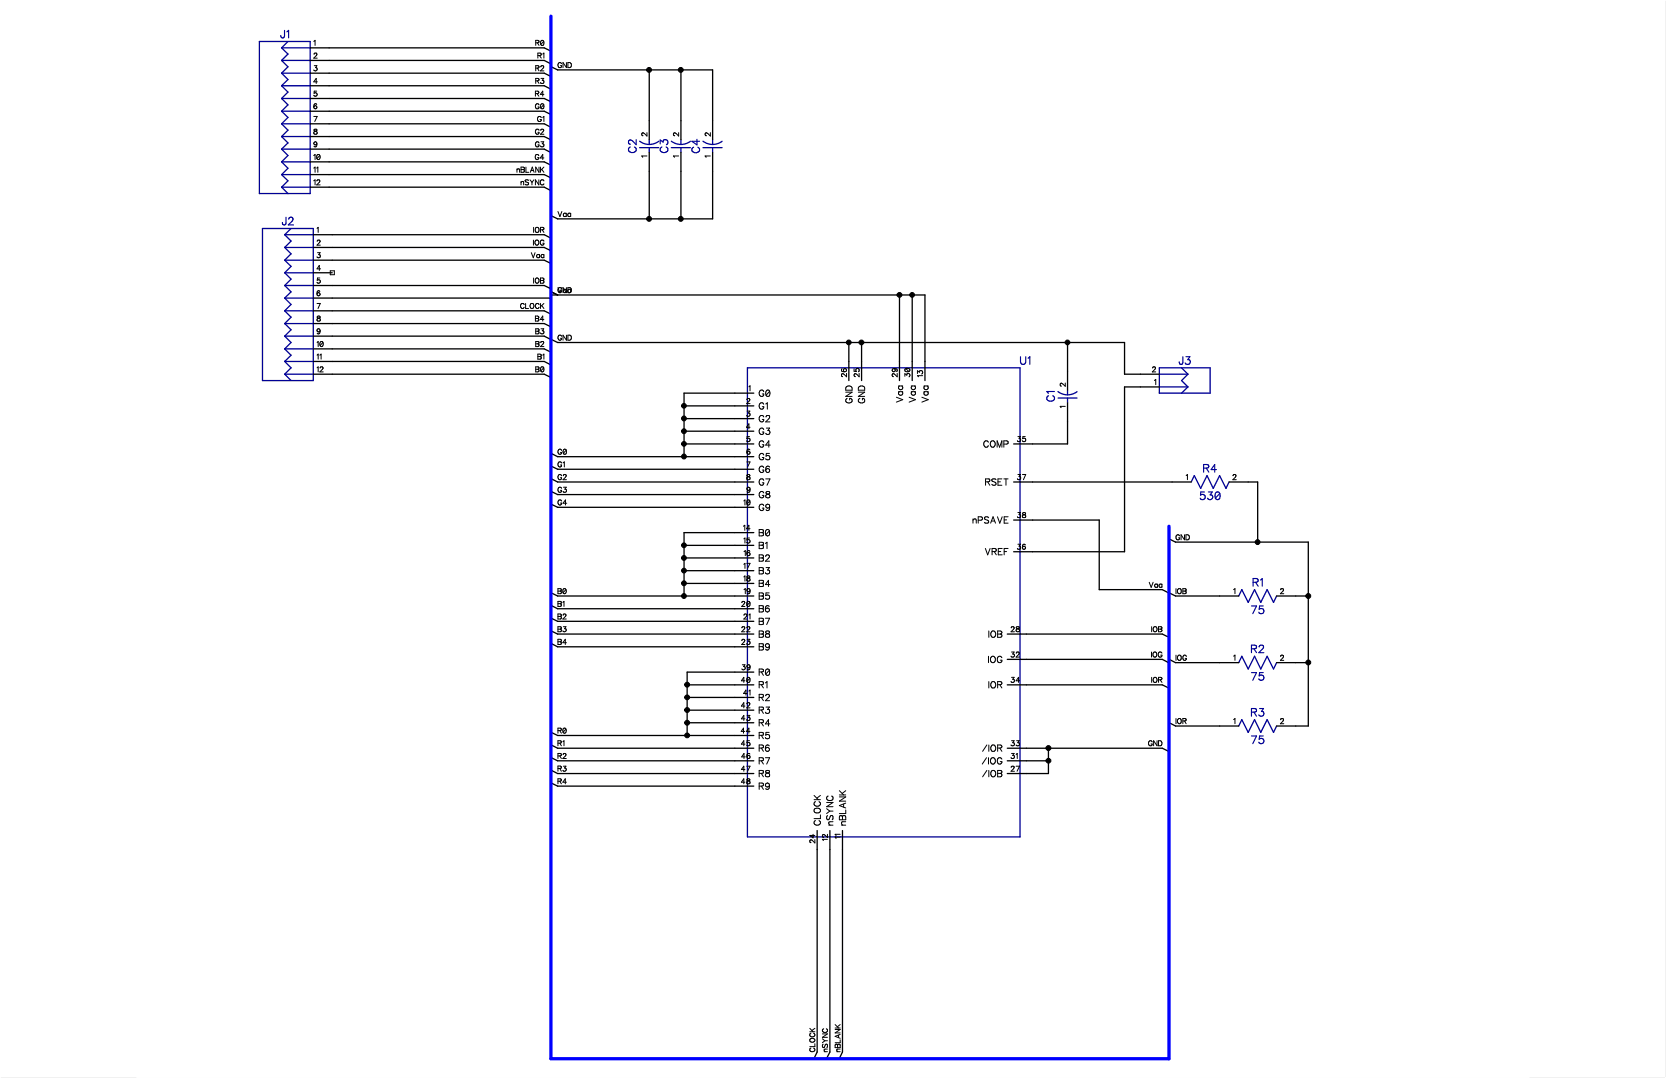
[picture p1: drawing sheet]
<svg xmlns="http://www.w3.org/2000/svg" width="432mm" height="279mm" viewBox="0 0 432 279" stroke-linecap="round" stroke-linejoin="round" font-family="sans-serif">
<g fill="#000" stroke="#000" stroke-width=".26">
<path d="M0 0h431.8v279.4h-431.8z"/>
<circle cx="168.2" cy="18.1" r=".63"/>
<circle cx="176.4" cy="18.1" r=".63"/>
<circle cx="168.2" cy="56.7" r=".63"/>
<circle cx="176.4" cy="56.7" r=".63"/>
<circle cx="233.1" cy="76.4" r=".63"/>
<circle cx="236.4" cy="76.4" r=".61"/>
<circle cx="220" cy="88.8" r=".61"/>
<circle cx="223.3" cy="88.7" r=".63"/>
<circle cx="276.7" cy="88.8" r=".61"/>
<circle cx="177.3" cy="115" r=".61"/>
<circle cx="177.3" cy="105.2" r=".61"/>
<circle cx="177.3" cy="108.5" r=".62"/>
<circle cx="177.3" cy="111.8" r=".62"/>
<circle cx="177.3" cy="118.3" r=".62"/>
<circle cx="177.3" cy="141.3" r=".61"/>
<circle cx="177.3" cy="147.9" r=".61"/>
<circle cx="177.3" cy="154.5" r=".62"/>
<circle cx="177.3" cy="144.6" r=".62"/>
<circle cx="177.3" cy="151.2" r=".62"/>
<circle cx="326" cy="140.5" r=".62"/>
<circle cx="339.1" cy="154.5" r=".63"/>
<circle cx="178.1" cy="177.5" r=".63"/>
<circle cx="339.1" cy="171.7" r=".63"/>
<circle cx="178.1" cy="180.7" r=".63"/>
<circle cx="178.1" cy="190.6" r=".63"/>
<circle cx="178.1" cy="187.3" r=".63"/>
<circle cx="178.1" cy="184" r=".63"/>
<circle cx="271.7" cy="197.2" r=".63"/>
<circle cx="271.7" cy="193.9" r=".63"/>
</g>
<g fill="#fff" stroke="#fff" stroke-width=".26">
<path d="M0 0h431.8v279.4h-431.8z"/>
<path d="M35.5 0h360.8v279.4h-360.8z"/>
</g>
<g fill="none" stroke="#000" stroke-width=".26">
<path d="M81.3 10.7l.4-.2v1.3M81.4 14.1l.1-.3h.4l.2 .3-.8 1h.9M81.4 17h.7l-.3 .5 .3 .1M82.1 17.6v.1M82.1 17.7a.47 .47 0 0 1-.1 .6 .47 .47 0 0 1-.7-.2M138.9 11.1l.7-.1 .1-.4-.8-.1v1.3M138.9 17.7l.7-.1 .1-.5-.8-.1v1.4M139.3 17.7l.4 .7M139.3 11.1l.4 .7M139.4 14.4l.8-.1 .1-.3-.1-.2h-.8v1.3M139.8 14.4l.5 .7M140.2 17.4l.2-.4 .5 .3-.8 1.1h.9"/>
<path d="M140.7 14l.3-.2v1.3M140.9 10.7l-.1 1h-.5l-.1-.2M140.9 10.7l-.3-.2h-.3l-.2 .5 .1 .5M140.9 10.7l-.7 .8M145.5 16.5a.53 .53 0 0 0-.7-.2 .53 .53 0 0 0-.2 .7 .47 .47 0 0 0 .5 .5 .47 .47 0 0 0 .4-.5h-.3M146.8 16.2v1.3l-.9-1.3v1.3M147.2 16.2h.5a.71 .71 0 0 1 .4 .7 .71 .71 0 0 1-.4 .6h-.5zM81.3 30.2h.9l-.6 1.3M81.4 33.5v.4l.6 .2 .2 .2a.45 .45 0 0 1-.4 .5 .45 .45 0 0 1-.5-.5l.8-.5v-.3zM82.1 27.1l-.3-.2-.3 .1-.2 .8M82.1 23.6h-.7v.6a.47 .47 0 0 1 .7 0 .47 .47 0 0 1-.1 .7 .47 .47 0 0 1-.7-.2M82.1 37.2l-.1 .8-.6-.1"/>
<path d="M82.3 21.2h-1l.7-.9v1.3M138.8 24.3l.7-.1 .2-.3-.2-.2-.7-.1v1.3M138.9 21l.8-.2v-.4l-.8-.1v1.3M139.2 24.3l.5 .6M139.3 21l.4 .6M139.7 37.1a.48 .48 0 0 0-.5-.4 .48 .48 0 0 0-.4 .6 .53 .53 0 0 0 .2 .7 .53 .53 0 0 0 .7-.2v-.3h-.3M139.7 33.8a.48 .48 0 0 0-.5-.3 .48 .48 0 0 0-.4 .5v.3a.47 .47 0 0 0 .4 .5 .47 .47 0 0 0 .5-.5h-.3M139.7 27.2a.48 .48 0 0 0-.5-.3 .48 .48 0 0 0-.4 .5v.3a.47 .47 0 0 0 .4 .5 .47 .47 0 0 0 .5-.5h-.3M140.2 33.8l.2-.3 .5 .2-.8 1.1h.9M140.2 36.7h.7l-.4 .6a.45 .45 0 0 1 .5 .4 .45 .45 0 0 1-.4 .4 .45 .45 0 0 1-.5-.3M140.2 20.3h.7l-.4 .5a.45 .45 0 0 1 .5 .5 .45 .45 0 0 1-.4 .4 .45 .45 0 0 1-.5-.3M140.3 30.5a.56 .56 0 0 0-.8-.1 .56 .56 0 0 0 0 .8 .56 .56 0 0 0 .8 0v-.2h-.3"/>
<path d="M140.7 30.4l.3-.2v1.3M140.9 27.1l-.1 1.1h-.5l-.1-.2M140.9 27.1l-.3-.2-.3 .1-.2 .5 .1 .5M140.9 27.1l-.7 .9M141 24.5h-1l.7-.9v1.3M167.7 34.4v.9l-1.1-.9-.3 .5 .4 .3M175.9 34.4v.9l-1.1-.9-.3 .5 .4 .3M184.1 34.4v.9l-1.1-.9-.2 .5 .3 .3M81.3 40.3l.4-.3v1.4M81.3 43.6l.4-.3v1.4M81.3 46.9l.4-.3v1.3M82.1 43.6l.3-.3v1.4"/>
<path d="M82.1 46.9l.2-.2 .3-.1 .3 .4-.8 .9h.9M82.2 59.2l.3-.3v1.3M82.9 40.3l-.1-.2h-.5l-.2 1M82.9 40.3l.1 .5-.2 .5-.3 .1-.4-.3M82.9 40.3l-.8 .8M134 43.8v.9M134 44l.2-.2h.4l.1 .9M135 43.3h.6l.3 .3-.1 .3h-.2l.3 .3-.1 .4-.8 .1zM135 47v.9M135 47.3l.3-.3 .4 .1v.8M135 43.9h.6M136.3 43.3v1.4h.8"/>
<path d="M137 46.8l-.3-.2-.6 .2 .1 .3 .8 .4v.3l-.3 .1-.6-.1M137.4 46.6l.5 .6M137.5 44.7l.5-1.4 .4 1.4M137.6 44.2h.7M137.9 47.2v.7M138.3 58.9v1.3M138.4 46.6l-.5 .6M138.9 59a.63 .63 0 0 1 .8 .6 .63 .63 0 0 1-.8 .6l-.2-.5zM139.7 40.3l-.3-.2a.61 .61 0 0 0-.7 .6 .61 .61 0 0 0 .7 .6l.3-.4h-.4M139.7 46.6v1.3l-.9-1.3v1.3M139.7 43.3v1.4l-.8-1.4v1.4M140.1 59.6l.8-.2v-.3l-.8-.2v1.3"/>
<path d="M140.1 43.3v1.4M140.4 43.9l.6 .8M140.5 59.6l.5 .6M141 40.9h-1l.7-.9v1.4M141 46.9a.53 .53 0 0 0-.8-.2 .53 .53 0 0 0-.2 .7 .48 .48 0 0 0 .4 .5 .48 .48 0 0 0 .6-.3M141 43.3l-.9 .9M144.6 54.8l.5 1.3 .5-1.3M146.8 55.5a.43 .43 0 0 0-.7-.1 .43 .43 0 0 0 0 .6 .43 .43 0 0 0 .7 0M146.8 55.2v.9M147.9 55.5a.43 .43 0 0 0-.6-.1 .43 .43 0 0 0 0 .6 .43 .43 0 0 0 .6 0M147.9 55.2v.9M167.7 40.4h-1.4l.3 .4"/>
<path d="M175.9 40.4h-1.4l.3 .4M184.1 40.4h-1.3l.2 .4M82.2 78.7h.8l-.6 1.3M82.2 76.2l.3-.3 .5 .3M82.2 76.2v.3l.3 .2 .5-.4M82.2 62.5l.1-.2 .4-.1 .3 .4-.8 .9h.8M82.3 65.5h.7l-.4 .5a.43 .43 0 0 1 .4 .4 .43 .43 0 0 1-.3 .5 .43 .43 0 0 1-.5-.4M82.9 72.1h-.6l-.1 .5a.47 .47 0 0 1 .8 .2 .47 .47 0 0 1-.5 .6l-.3-.2M82.9 75.6l-.4-.2a.64 .64 0 0 0-.3 .8M83 76.2v.1M83.1 69.7h-.9l.6-.9v1.3M85.6 70.2h1.1v1h-1.1z"/>
<path d="M135.8 79a.53 .53 0 0 0-.7-.3 .53 .53 0 0 0-.2 .8 .48 .48 0 0 0 .4 .5 .48 .48 0 0 0 .5-.4M136.2 78.7v1.3h.8M137.5 78.8a.57 .57 0 0 1 .9 .5 .57 .57 0 0 1-.9 .5zM137.7 65.5l.5 1.3 .5-1.3M138.3 62.2v1.3M138.3 72.1v1.3M138.8 62.4l.2-.2a.63 .63 0 0 1 .7 .7 .63 .63 0 0 1-.8 .6l-.3-.5zM138.9 72.1a.62 .62 0 0 1 .8 .6 .62 .62 0 0 1-.8 .6l-.2-.4zM139.7 79a.53 .53 0 0 0-.7-.3 .53 .53 0 0 0-.2 .8 .48 .48 0 0 0 .4 .5 .48 .48 0 0 0 .5-.4M139.8 66v.8M139.8 66.1a.42 .42 0 0 0-.6 0 .42 .42 0 0 0 0 .6 .42 .42 0 0 0 .6-.1M140.1 72.1l.8 .1v.4l-.2 .1 .2 .1v.5l-.8 .1z"/>
<path d="M140.1 78.7v1.3M140.1 72.7h.6M140.4 79.2l.6 .8M141 62.5a.48 .48 0 0 0-.6-.3 .48 .48 0 0 0-.4 .5v.3a.47 .47 0 0 0 .5 .6 .47 .47 0 0 0 .5-.6h-.3M141 66v.8M141 78.7l-.9 .8M141 66.1a.42 .42 0 0 0-.7 0 .42 .42 0 0 0 0 .6 .42 .42 0 0 0 .7-.1M144.6 74.5l.5 1.4 .5-1.4M145.5 74.8a.53 .53 0 0 0-.7-.2 .53 .53 0 0 0-.2 .8 .47 .47 0 0 0 .5 .5 .47 .47 0 0 0 .4-.5h-.3M146.8 75.2a.42 .42 0 0 0-.7-.1 .42 .42 0 0 0 0 .6 .42 .42 0 0 0 .7-.1M146.8 75v.9M146.8 74.5v1.4l-.9-1.4v1.4"/>
<path d="M147.2 74.5h.5a.71 .71 0 0 1 .4 .7 .71 .71 0 0 1-.4 .7h-.5zM147.9 75.2a.44 .44 0 0 0-.7 0 .44 .44 0 0 0 .2 .7M147.9 75v.9M82.2 95.3l.3-.2v1.3M82.2 88.7l.3-.2v1.3M82.2 92l.3-.2v1.3M82.3 82v.4l.5 .1 .2 .3a.45 .45 0 0 1-.3 .4 .45 .45 0 0 1-.5-.2l.1-.5 .7-.2-.3-.4zM82.9 92l.3-.2v1.3M83 85.6l-.2 .9-.6-.1M83 95.4l.1-.3h.4l.2 .4-.8 .9h.9M83.7 88.7l-.1 1-.3 .1-.3-.2M83.7 88.7l-.1-.1h-.5l-.2 .5 .1 .5"/>
<path d="M83.7 88.7l-.7 .9M138.8 81.9h.5l.4 .3-.2 .3h-.2l.4 .3-.2 .4h-.7zM138.8 82.5h.5M138.9 85.2l.8 .1v.4l-.3 .2 .3 .2-.1 .4h-.7zM138.9 88.5l.8 .1v.4l-.3 .1 .3 .1v.5l-.8 .1zM138.9 95.1l.8 .1v.4l-.3 .1 .3 .1v.5l-.8 .1zM138.9 85.9h.5M138.9 89.1h.5M138.9 95.7h.5M139.4 91.8h.6l.3 .2-.3 .4 .3 .3-.1 .3-.8 .1zM139.4 92.4h.6M140.2 88.8l.2-.3 .5 .2-.8 1.1h.9"/>
<path d="M140.2 85.2h.7l-.4 .5a.45 .45 0 0 1 .5 .5 .45 .45 0 0 1-.4 .4 .45 .45 0 0 1-.5-.3M140.7 92l.3-.2v1.3M140.9 95.3l-.1 1-.3 .1-.3-.3M140.9 95.3l-.1-.2h-.5l-.2 .5 .1 .5M140.9 95.3l-.7 .8M141 82.8h-1l.7-.9v1.3M145.5 87.2a.53 .53 0 0 0-.7-.3 .53 .53 0 0 0-.2 .8 .47 .47 0 0 0 .5 .5 .47 .47 0 0 0 .4-.5h-.3M146.8 86.9v1.3l-.9-1.3v1.3M147.2 86.9h.5a.71 .71 0 0 1 .4 .6 .71 .71 0 0 1-.4 .7h-.5zM218.3 95.6l-.2 .4a.61 .61 0 0 0 .8 .4M219.4 96.8v.9l-.9-.8-.4 .2v.4l.3 .1M221.4 95.6v.6l.6 .1a.48 .48 0 0 1-.1-.7 .48 .48 0 0 1 .7 0 .48 .48 0 0 1-.1 .8"/>
<path d="M221.4 97.5h.1M221.5 97.5l.2 .1M222.7 96.8v.9l-1-.8-.3 .2v.4M231.3 97.5h.1M231.4 97.5l.2 .1M231.7 95.5a.59 .59 0 0 1 .8 .6l-.1 .2M232.5 96.8v.9l-.9-.8-.4 .2 .1 .4M234.5 97.5v-.6l.5 .3 .1-.3 .4-.1 .3 .4-.2 .5M234.8 95.5h.5l.5 .2v.3l-.2 .3M234.8 95.5l-.2 .2v.5l1 .1M234.8 95.5l.8 .8M237.8 96.8v-.7l.5 .4a.45 .45 0 0 1 .7-.3 .45 .45 0 0 1-.1 .7"/>
<path d="M239.1 97.4h-1.3l.2 .3M276.1 99.3v.8l-1.1-.8-.2 .5 .3 .3M298.7 95.4a.37 .37 0 0 1 .6-.3 .37 .37 0 0 1 0 .7l-.6 .6h.9M299.2 98.6l.4-.3v1.4M145.5 116.8a.48 .48 0 0 0-.5-.4 .48 .48 0 0 0-.4 .5v.4a.47 .47 0 0 0 .5 .4 .47 .47 0 0 0 .4-.4h-.3M145.9 120l.4-.3v1.3M146.8 116.7l-.2 1h-.5l-.1-.2M146.8 116.7l-.4-.3-.3 .1-.2 .5 .1 .5M146.8 116.7l-.8 .8M193.5 119.7h.9l-.6 1.3M193.5 114.2l.1 .1M193.6 103.6l.1-.3h.4l.3 .4-.9 .9h.9"/>
<path d="M193.6 114.3v.1M193.6 117.3v.3l.4 .1M193.6 106.6h.8l-.4 .5a.44 .44 0 0 1 .3 .7 .44 .44 0 0 1-.8-.1M194 117.7h.1M194 116.9l-.4 .4M194 116.9h.1M194 116.9l.4 .4v.3l-.4 .1M194.1 100.2l.3-.2v1.3M194.3 113.2h-.7v.5a.47 .47 0 0 1 .6 0 .47 .47 0 0 1 .1 .6 .47 .47 0 0 1-.7 .1M194.4 116.6l-.4-.2a.64 .64 0 0 0-.4 .9M194.4 110.7h-.9l.6-.8v1.3M198 101.5a.61 .61 0 0 0-.7-.4 .61 .61 0 0 0-.5 .6 .67 .67 0 0 0 .2 .9 .67 .67 0 0 0 1-.2v-.3h-.4"/>
<path d="M198 104.8a.61 .61 0 0 0-.7-.4 .61 .61 0 0 0-.5 .6 .67 .67 0 0 0 .2 .9 .67 .67 0 0 0 1-.2v-.3h-.4M198 108.1a.61 .61 0 0 0-.7-.4 .61 .61 0 0 0-.5 .6v.4a.59 .59 0 0 0 .6 .7 .59 .59 0 0 0 .6-.7h-.4M198 111.3a.61 .61 0 0 0-.7-.3 .61 .61 0 0 0-.5 .6 .67 .67 0 0 0 .2 .9 .67 .67 0 0 0 1-.3v-.2h-.4M198 114.6a.61 .61 0 0 0-.7-.3 .61 .61 0 0 0-.5 .6 .68 .68 0 0 0 .2 .9 .68 .68 0 0 0 .9-.1l.1-.4h-.4M198 117.9a.61 .61 0 0 0-.7-.4 .61 .61 0 0 0-.5 .7v.4a.59 .59 0 0 0 .6 .6 .59 .59 0 0 0 .6-.6h-.4M198.5 104.7l.4-.3v1.6M198.5 108.1l.4-.4h.4l.2 .3-.2 .5-.8 .8h1.1M198.6 111h.9l-.5 .6a.55 .55 0 0 1 .4 .9 .55 .55 0 0 1-.9-.2M199.4 117.5h-.8l-.1 .7a.58 .58 0 0 1 .9 0 .58 .58 0 0 1-.1 .9 .58 .58 0 0 1-.8-.2M199.5 101.4a.5 .5 0 0 0-.8-.2l-.2 .6v.6M199.5 101.4l.1 .4a.7 .7 0 0 1-.7 .9l-.4-.3M199.5 101.4l-1 1"/>
<path d="M199.6 115.4h-1.1l.8-1.1v1.6M219.2 101.6h1.7l-1.7 1.1h1.7M219.4 100.2l.4-.2 .7 .1 .4 .5v.5h-1.7zM219.6 103.3a.61 .61 0 0 0-.4 .7 .61 .61 0 0 0 .6 .4 .67 .67 0 0 0 1-.2 .67 .67 0 0 0-.3-.9h-.3v.4M222.5 101.6h1.6l-1.6 1.1h1.6M222.5 100.4a.89 .89 0 0 1 1.6 .2v.5h-1.6zM222.9 103.3a.61 .61 0 0 0-.4 .6 .61 .61 0 0 0 .6 .5h.4a.59 .59 0 0 0 .6-.6 .59 .59 0 0 0-.6-.5v.4M232.3 103l1.7 .6-1.7 .6M232.9 101.5h1.1M232.9 100h1.1M233.1 101.5a.52 .52 0 0 0 0 .8 .52 .52 0 0 0 .7 0 .52 .52 0 0 0 0-.8M233.1 100a.54 .54 0 0 0-.1 .8 .54 .54 0 0 0 .9 0 .54 .54 0 0 0-.1-.8"/>
<path d="M235.6 103l1.7 .6-1.7 .6M236.2 101.5h1.1M236.2 100h1.1M236.4 100a.53 .53 0 0 0-.1 .8 .53 .53 0 0 0 .8 0 .53 .53 0 0 0-.1-.8M236.4 101.5a.52 .52 0 0 0-.1 .8 .52 .52 0 0 0 .8 0 .52 .52 0 0 0-.1-.8M238.9 103l1.7 .6-1.7 .6M239.5 101.5h1.1M239.5 100h1.1M239.7 101.5a.52 .52 0 0 0-.1 .8 .52 .52 0 0 0 .8 0 .52 .52 0 0 0-.1-.8M239.7 100a.54 .54 0 0 0-.1 .8 .54 .54 0 0 0 .8 0 .54 .54 0 0 0-.1-.8M256.2 114.6a.61 .61 0 0 0-.7-.3 .61 .61 0 0 0-.5 .6 .68 .68 0 0 0 .2 .9 .68 .68 0 0 0 .9-.1l.1-.2M256.8 114.5a.78 .78 0 0 1 1.2 .5 .78 .78 0 0 1-.9 .9l-.4-.6z"/>
<path d="M258.4 115.9v-1.6l.7 1.6 .6-1.6v1.6M260.2 115.1l1-.1v-.6l-1-.1v1.6M263.8 113.2h.7l-.4 .4a.43 .43 0 0 1 .4 .5 .43 .43 0 0 1-.5 .4l-.3-.3M265.7 113.2h-.6l-.1 .5a.47 .47 0 0 1 .9 .2 .47 .47 0 0 1-.6 .6l-.3-.3M276.1 105.3h-1.3l.2 .4M145.5 129.9a.53 .53 0 0 0-.7-.3 .53 .53 0 0 0-.2 .8 .47 .47 0 0 0 .5 .5 .47 .47 0 0 0 .4-.5h-.3M145.5 126.6v-.2a.58 .58 0 0 0-.8 .1 .58 .58 0 0 0 0 .8 .58 .58 0 0 0 .8 0v-.2h-.3M145.5 120a.53 .53 0 0 0-.7-.2 .53 .53 0 0 0-.2 .7l.4 .5 .5-.1v-.4h-.3M145.5 123.3a.48 .48 0 0 0-.5-.3 .48 .48 0 0 0-.4 .5v.3a.47 .47 0 0 0 .5 .5 .47 .47 0 0 0 .4-.5h-.3M146 123.3l.3-.3 .5 .2-.9 1.1h.9M146 126.3h.8l-.4 .5a.45 .45 0 0 1 .4 .4 .45 .45 0 0 1-.4 .5 .45 .45 0 0 1-.5-.4M146.9 130.4h-1l.7-.8v1.3"/>
<path d="M192.7 136.4l.3-.3v1.4M192.8 129.8l.3-.2v1.3M192.8 139.7l.3-.3v1.4M193.6 126.7h.1M193.6 126.7l.4 .4M193.7 123.1v.3l.5 .2 .2 .5a.47 .47 0 0 1-.4 .3 .47 .47 0 0 1-.5-.3l.2-.5 .7-.3-.3-.3zM194 126.3h.1M194 127.1h.1M194 126.3l-.4 .4M194 126.3l.4 .1v.3M194.3 139.4h-.7v.6a.46 .46 0 0 1 .7 0 .46 .46 0 0 1-.1 .6 .46 .46 0 0 1-.7-.1M194.4 129.8l-.2-.2h-.5l-.1 1"/>
<path d="M194.4 129.8l-.2 1-.3 .1-.3-.3M194.4 129.8l-.8 .8M194.4 126.7a.61 .61 0 0 1-.5 .9l-.3-.2M194.4 137h-.9l.6-.9v1.4M194.4 126.7l-.4 .4M196.8 137.2l1 .2v.5l-.3 .1 .3 .2-.1 .6-.9 .1zM196.8 138h.7M198 121.2a.61 .61 0 0 0-.7-.4 .61 .61 0 0 0-.5 .7 .67 .67 0 0 0 .2 .9 .67 .67 0 0 0 1-.3v-.3h-.4M198 124.5a.61 .61 0 0 0-.7-.4 .61 .61 0 0 0-.5 .6v.4a.59 .59 0 0 0 .6 .7 .59 .59 0 0 0 .6-.7h-.4M198 127.8a.61 .61 0 0 0-.7-.4 .61 .61 0 0 0-.5 .6 .67 .67 0 0 0 .2 .9 .67 .67 0 0 0 1-.2v-.3h-.4M198 131.1a.61 .61 0 0 0-.7-.4 .61 .61 0 0 0-.5 .6 .67 .67 0 0 0 .2 .9 .67 .67 0 0 0 1-.2v-.3h-.4M198.5 124.1h1.1l-.8 1.7"/>
<path d="M198.6 127.5v.4a.7 .7 0 0 1 .8 .3 .7 .7 0 0 1 0 .7h-.8l-.1-.4 .2-.3 .7-.3 .1-.3a.57 .57 0 0 0-.9-.1zM199.4 121.1l-.5-.3a.83 .83 0 0 0-.4 1.1M199.4 137.6v1l-.1 .2-.4 .1-.4-.3M199.4 137.6a.52 .52 0 0 0-.5-.4 .52 .52 0 0 0-.4 .4v1M199.4 137.6l-.9 1M199.5 131.2a.76 .76 0 0 1-.6 1.1l-.4-.2M252.2 134.5v1.1M252.2 134.8l.4-.3 .3 .1 .1 1M253.5 134.8l1-.1 .1-.2v-.4l-1.1-.2v1.7M255.4 124.9l1-.1 .1-.6-1.1-.1v1.7M256 124.9l.5 .9M256.2 134.2l-.3-.3-.8 .3 .2 .4 .9 .5-.1 .5h-.6l-.4-.2"/>
<path d="M256.8 135.6l.6-1.7 .6 1.7M257 135h.8M258.1 124.3l-.3-.2-.8 .2 .1 .4 .9 .4v.6l-.5 .1-.5-.3M258.5 133.9l.6 1.7 .7-1.7M258.7 124.9h.6M259.7 124.1h-1v1.7h1M260.2 124.1h1.1M260.3 134.7h.6M260.7 124.1v1.7M261.3 133.9h-1v1.7h1M263.8 123h.7l-.4 .5a.43 .43 0 0 1 .4 .5 .43 .43 0 0 1-.5 .3l-.3-.2M263.8 132.8h.7l-.4 .5a.44 .44 0 0 1 .4 .7 .44 .44 0 0 1-.8-.1"/>
<path d="M265 123h.9l-.6 1.3M265.1 132.9v.4l.6 .2 .2 .2a.45 .45 0 0 1-.4 .5 .45 .45 0 0 1-.5-.3l.2-.4 .6-.3-.2-.4zM305.7 138.9l-.1-.2a.61 .61 0 0 0-.8 .6 .61 .61 0 0 0 .8 .6l.1-.5h-.3M307 138.6v1.3l-.9-1.3v1.3M307.4 138.6a.72 .72 0 0 1 .8 .4 .72 .72 0 0 1-.2 .9h-.6zM307.4 123.2l.4-.2v1.3M319.6 123.3l.2-.3 .5 .1-.1 .6-.7 .6h.9M144.6 152.6h.8l.1 .2-.3 .4 .3 .3-.1 .3-.8 .1zM144.6 155.9h.6l.3 .2-.3 .4 .3 .2-.1 .4-.8 .1zM144.6 159.8h.6M144.6 156.5h.6M144.6 153.2h.6"/>
<path d="M145.4 159.7l-.2 .1M145.4 159.6v-.4l-.8-.1v1.3h.8l.1-.4-.3-.2M145.4 159.6v.1M145.9 156.1l.3-.2v1.3M146 159.5l.2-.4 .5 .3-.8 1h.9M146.7 152.8l.1 .5-.2 .5h-.6l-.1-.2M146.7 152.8l-.1-.2h-.6l-.1 1M146.7 152.8l-.8 .8M192.3 156.2l.2-.3h.4l.1 .2-.8 1.1h.9M192.8 146.3l.3-.3v1.3M192.8 149.5l.3-.2v1.3M192.8 159.5l.3-.4 .4 .2v.3l-.7 .8h.9"/>
<path d="M192.8 143l.4-.3v1.3M192.8 152.8l.4-.2v1.3M193.5 146h.9l-.6 1.3M193.6 143.6v.2l.4 .2M193.7 149.4v.3l.5 .2 .2 .5a.47 .47 0 0 1-.4 .2 .47 .47 0 0 1-.5-.2l.2-.5 .7-.3-.3-.3zM194 152.6h.1M194 152.6l-.4 .4v.2l.4 .2M194 144h.1M194 143.2h.1M194 143.2l-.4 .4M194 153.4h.1M194 143.2l.4 .4v.2l-.4 .2"/>
<path d="M194 152.6l.4 .1v.3M194.1 159.4l.3-.3v1.3M194.4 156.1l-.2 1-.3 .1-.3-.3M194.4 156.1l-.2-.2h-.5l-.1 1M194.4 142.9l-.4-.2a.64 .64 0 0 0-.4 .9M194.4 156.1l-.8 .8M194.4 153a.61 .61 0 0 1-.5 .9l-.3-.2M194.4 153l-.4 .4M196.8 143.8l1 .2v.4l-.3 .2 .3 .2v.5l-1 .2zM196.8 153.7l1 .1v.5l-.3 .2 .3 .1-.1 .6-.9 .1zM196.8 147.1l1 .2v.4l-.3 .2 .3 .1-.1 .7-.9 .1zM196.8 140.5l1 .2v.5l-.3 .1 .3 .2-.1 .6-.9 .1z"/>
<path d="M196.8 150.4l1 .1v.5l-.3 .2 .3 .1-.1 .7h-.9zM196.8 157l1 .1v.5l-.3 .1 .3 .2-.1 .6-.9 .1zM196.8 141.3h.7M196.8 144.6h.7M196.8 147.9h.7M196.8 151.2h.7M196.8 154.5h.7M196.8 157.7h.7M198.4 140.8l.4-.3v1.7M198.5 144.2l.3-.4 .5 .1 .1 .2-.2 .6-.8 .8h1.1M198.5 147.1h.9l-.5 .6a.56 .56 0 0 1 .6 .6 .56 .56 0 0 1-.5 .5 .56 .56 0 0 1-.6-.4M199.3 153.7h-.8v.7a.58 .58 0 0 1 .8 0 .58 .58 0 0 1-.1 .9 .58 .58 0 0 1-.8-.3"/>
<path d="M199.3 157.2l-.4-.2a.8 .8 0 0 0-.5 1.1M199.6 151.5h-1.2l.8-1.1v1.6M255.4 142.2l.6 1.6 .6-1.6M257.1 143l1-.1 .1-.2-.1-.4-1-.1v1.6M257.7 143l.5 .8M258.7 143h.7M259.8 142.2h-1.1v1.6h1.1M260.3 143h.6M261.3 142.2h-1v1.6M263.8 141.1h.7l-.4 .5a.44 .44 0 0 1 .4 .7 .44 .44 0 0 1-.8-.1M265.7 141.3l-.4-.2a.67 .67 0 0 0-.3 .8M297.9 150.9l.5 1.3 .5-1.3"/>
<path d="M300 151.4v.8M300 151.6a.43 .43 0 0 0-.6-.1 .43 .43 0 0 0 0 .6 .43 .43 0 0 0 .6 0M301.2 151.4v.8M301.2 151.6a.43 .43 0 0 0-.7-.1 .43 .43 0 0 0 0 .6 .43 .43 0 0 0 .7 0M304.8 152.6v1.3M305.3 152.7a.53 .53 0 0 1 .7 0 .53 .53 0 0 1 .2 .7 .53 .53 0 0 1-.7 .5 .53 .53 0 0 1-.3-.8zM306.6 152.6l.8 .1v.4l-.3 .1 .3 .3-.1 .3-.7 .1zM306.6 153.2h.5M319.7 152.8l.4-.2v1.3M331.9 152.8l.1-.2h.4l.3 .4-.8 .9h.8M331.9 152.8v.1M144.6 165.7h.6l.3 .2-.3 .4 .3 .3-.1 .4h-.8z"/>
<path d="M144.6 166.3h.6M144.6 163.1h.6M145.4 163l-.2 .1M145.4 162.9v-.4l-.8-.1v1.3l.8-.1 .1-.3-.3-.2M145.4 162.9v.1M146 162.4h.7l-.4 .5h.2a.44 .44 0 0 1 .1 .7 .44 .44 0 0 1-.7-.1M146.8 166.6h-.9l.6-.9v1.3M192.3 166l.2-.3 .5 .2-.8 1.1h.9M192.3 162.7l.1-.2 .4-.1 .2 .4-.8 .9h.9M192.3 162.7h.1M192.4 172.3h.7l-.4 .5a.44 .44 0 0 1 .3 .7 .44 .44 0 0 1-.7-.1M193.1 176.4h-.9l.6-.8v1.3"/>
<path d="M193.6 162.7l.1-.2 .4-.1 .3 .4-.9 .9h.9M193.6 162.7h.1M193.6 165.7h.8l-.4 .5a.44 .44 0 0 1 .3 .7 .44 .44 0 0 1-.8-.1M193.7 179.7h-1l.6-.8v1.3M194 172.3l-.4 .4 .4 .4M194 172.3h.1M194 173.1h.1M194 172.3l.4 .2v.2M194.1 179.1l.3-.2v1.3M194.4 175.8l-.2 1h-.5l-.1-.2M194.4 175.8l-.4-.2h-.3l-.1 1M194.4 175.8l-.8 .8"/>
<path d="M194.4 172.7a.61 .61 0 0 1-.5 .9l-.3-.2M194.4 172.7l-.4 .4M196.8 174.2l1-.2v-.4l-1-.2v1.6M196.8 160.2l1 .2v.5l-.3 .1 .3 .2v.6l-1 .1zM196.8 163.5l1 .2v.5l-.3 .1 .3 .2-.1 .6-.9 .1zM196.8 166.8l1 .2v.4l-.3 .2 .3 .2-.1 .6-.9 .1zM196.8 177.5l.9-.1 .1-.6-1-.1v1.6M196.8 161h.7M196.8 164.3h.7M196.8 167.6h.7M197.3 174.2l.6 .8M197.3 177.5l.6 .8"/>
<path d="M198.4 177l.4-.3v1.6M198.4 160.2h1.1l-.8 1.7M198.5 163.6v.5l.5 .2a.47 .47 0 0 1 .5 .4 .47 .47 0 0 1-.4 .5l-.6-.1-.1-.2a.88 .88 0 0 1 .9-.8v-.5zM199.4 173.7l.1 .4a.68 .68 0 0 1-.6 .9l-.4-.3M199.4 173.7l-.4-.3-.4 .1-.2 .6 .1 .6M199.4 167.4a.81 .81 0 0 1-.6 1.1l-.3-.3M199.4 173.7l-.9 1M256.2 170.1v1.6M256.3 163.5v1.7M256.3 176.7v1.6M256.9 170.3a.77 .77 0 0 1 1.1 .3 .77 .77 0 0 1-.4 1.1 .77 .77 0 0 1-.9-.4 .77 .77 0 0 1 .2-1zM257.1 163.6a.77 .77 0 0 1 1 .8 .77 .77 0 0 1-1 .7l-.3-.6z"/>
<path d="M257.1 176.7a.79 .79 0 0 1 1 .8 .79 .79 0 0 1-1 .8l-.3-.6zM258.6 163.5h.6l.5 .3-.1 .4-.4 .1 .5 .3-.2 .5-.9 .1zM258.6 164.3h.6M258.6 177.5l.9-.1 .2-.2-.1-.4-1-.1v1.6M259.1 177.5l.6 .8M259.7 170.5l-.3-.3a.76 .76 0 0 0-.9 .7 .76 .76 0 0 0 .9 .8l.3-.6h-.5M262.1 162.7l.1-.2 .4-.1 .2 .4-.8 .9h.9M262.1 162.7h.1M262.2 175.6h.6l-.3 .5a.43 .43 0 0 1 .4 .4 .43 .43 0 0 1-.4 .4 .43 .43 0 0 1-.5-.3M262.2 169h.6l-.3 .5h.2a.45 .45 0 0 1 .1 .7 .45 .45 0 0 1-.8-.1M263.4 169.3l.1-.3h.4l.3 .4-.8 .9h.8M263.5 162.5v.4a.55 .55 0 0 1 .6 .1 .55 .55 0 0 1 0 .7l-.7-.1v-.4l.8-.5-.1-.2z"/>
<path d="M264.3 176.4h-.9l.6-.8v1.3M298.4 169v1.3M298.5 162.4v1.3M298.5 175.6v1.3M299 175.8l.3-.2a.62 .62 0 0 1 .6 .7 .62 .62 0 0 1-.9 .4zM299.1 162.5a.61 .61 0 0 1 .8 .6 .61 .61 0 0 1-.8 .6l-.2-.5zM300.3 162.4l.7 .1 .2 .3-.4 .3 .4 .2-.2 .4h-.7zM300.3 163.1h.5M300.3 176.2l.7-.1 .2-.3-.4-.2h-.5v1.3M300.7 176.2l.5 .7M301.2 169.3a.56 .56 0 0 0-.9-.1 .56 .56 0 0 0 0 .9 .56 .56 0 0 0 .9-.1v-.2h-.4M304.8 169.8v1.4"/>
<path d="M305.4 169.9l.2-.1a.64 .64 0 0 1 .6 .7 .64 .64 0 0 1-.8 .6l-.2-.5zM307.5 170.1l-.2-.2a.61 .61 0 0 0-.7 .6 .61 .61 0 0 0 .7 .6l.2-.5h-.3M319.7 170.1l.4-.3v1.4M331.9 170.1l.2-.3 .6 .3-.2 .4-.6 .7h.8M144.6 189.4h.6l.3-.4-.1-.2-.8-.1v1.3M144.6 192.6h.8l.1-.4-.3-.2h-.6v1.3M144.6 199.2l.8-.1 .1-.3-.3-.3h-.6v1.4M145.1 199.2l.4 .7M145.1 195.9l.4 .7M145.1 192.6l.4 .7M145.1 189.4l.4 .6M145.4 195.8l-.8 .1"/>
<path d="M145.4 195.8v-.5h-.8v1.3M145.4 195.8h.1M145.9 192.2l.3-.2v1.3M146 195.5v.1M146 195.5v-.2h.4l.3 .4-.8 .9h.9M146 198.6h.7l-.4 .5a.44 .44 0 0 1 .3 .6 .44 .44 0 0 1-.7-.1M146.7 189l.1 .4-.2 .5-.3 .1-.4-.2M146.7 189l-.1-.2h-.6l-.1 1M146.7 189l-.8 .8M193 189.6h-.9l.6-.9v1.3M193.1 183h-.9l.6-.9v1.4M193.1 186.3h-.9l.6-.9v1.3"/>
<path d="M193.1 192.9h-.9l.6-.9v1.3M193.1 199.4h-.9l.6-.8v1.3M193.2 196.2h-1l.6-.9v1.3M193.5 198.6h.9l-.6 1.3M193.6 182.5l.2-.4 .6 .3-.9 1.1h.9M193.6 196.2v.2l.4 .2M193.6 185.4h.8l-.4 .5a.43 .43 0 0 1 .4 .4 .43 .43 0 0 1-.4 .5 .43 .43 0 0 1-.5-.3M194 196.6h.1M194 195.8h.1M194 195.8l-.4 .4M194 195.8l.4 .4M194.3 192h-.7v.6a.45 .45 0 0 1 .7-.1 .45 .45 0 0 1-.1 .7 .45 .45 0 0 1-.7-.1"/>
<path d="M194.4 195.5l-.4-.2a.64 .64 0 0 0-.4 .9M194.4 196.2h.1M194.4 189.6h-.9l.6-.9v1.3M194.4 196.2l-.4 .4M196.8 180.8l.9-.1 .1-.6-1-.1v1.6M196.8 184l.9-.1 .1-.5-1-.1v1.6M196.8 187.3l.9-.1 .1-.5-1-.2v1.7M196.8 190.6l.9-.1 .1-.5-1-.2v1.7M196.8 193.9l.9-.1 .1-.5-1-.2v1.6M196.8 197.2l.9-.1 .1-.5-1-.2v1.6M197.3 180.8l.6 .8M197.3 184l.6 .9"/>
<path d="M197.3 187.3l.6 .9M197.3 190.6l.6 .9M197.3 193.9l.6 .8M197.3 197.2l.6 .8M198.4 196.4h1.1l-.8 1.6M198.5 180.3a.51 .51 0 0 1 .4-.4 .51 .51 0 0 1 .5 .4l-.1 .3-.9 1h1.1M198.5 183.3h.9l-.5 .6a.56 .56 0 0 1 .6 .5 .56 .56 0 0 1-.5 .6 .56 .56 0 0 1-.6-.4M198.5 199.8v.3l.2 .2a.57 .57 0 0 1 .8 .4 .57 .57 0 0 1-.5 .7 .57 .57 0 0 1-.5-.8l.9-.5-.1-.3zM199.3 189.8h-.8v.7a.58 .58 0 0 1 .8 0 .58 .58 0 0 1-.1 .9 .58 .58 0 0 1-.8-.3M199.3 193.3v-.1a.54 .54 0 0 0-.8 .2l-.1 .8M199.6 187.6h-1.2l.8-1.1v1.7M255.7 196.4l-1.1 1.6"/>
<path d="M255.8 199.7l-1.1 1.6M255.8 193.1l-1.1 1.6M256.2 196.4v1.6M256.3 193.1v1.6M256.3 199.7v1.6M256.9 196.6a.77 .77 0 0 1 1.1 .3 .77 .77 0 0 1-.4 1.1 .78 .78 0 0 1-.9-.4 .78 .78 0 0 1 .2-1zM257.1 199.8a.77 .77 0 0 1 1 .7 .77 .77 0 0 1-1 .8l-.3-.6zM257.1 193.2a.79 .79 0 0 1 1 .7 .79 .79 0 0 1-1 .8l-.3-.6zM258.6 199.7l1 .1v.5l-.4 .1 .5 .4-.2 .5h-.9zM258.6 193.9l.9-.1 .2-.2-.1-.3-1-.2v1.6M259.1 193.9l.6 .8M259.7 196.8l-.3-.3a.76 .76 0 0 0-.9 .7 .76 .76 0 0 0 .9 .8l.3-.6h-.5"/>
<path d="M262.1 198.9l.2-.3 .5 .1-.1 .6-.7 .6h.9M262.2 195.3h.6l-.3 .5h.2a.45 .45 0 0 1 .1 .7 .45 .45 0 0 1-.8-.2M262.2 192h.6l-.3 .5a.44 .44 0 0 1 .3 .7 .44 .44 0 0 1-.8-.1M263.4 198.6h.8l-.6 1.3M263.4 195.5l.3-.2v1.3M263.5 192h.7l-.4 .5a.44 .44 0 0 1 .3 .7 .44 .44 0 0 1-.7-.1M298.6 192.3a.48 .48 0 0 0-.5-.3 .48 .48 0 0 0-.4 .5v.3a.47 .47 0 0 0 .5 .5 .47 .47 0 0 0 .4-.5h-.3M299.9 192v1.3l-.9-1.3v1.3M300.3 192a.73 .73 0 0 1 .8 .4 .73 .73 0 0 1-.2 .9h-.6zM304.8 186.2v1.4M305.4 186.3l.2-.1a.64 .64 0 0 1 .6 .7 .64 .64 0 0 1-.8 .6l-.2-.4zM306.6 186.9l.7-.1 .1-.4-.8-.2v1.4"/>
<path d="M307 186.9l.4 .7M319.7 186.5l.4-.3v1.4M331.9 186.6l.2-.4 .6 .3-.2 .4-.6 .7h.8M144.6 202.5h.6l.3-.4-.3-.3h-.6v1.4M145.1 202.5l.4 .7M146.8 202.7h-.9l.6-.9v1.4M193.1 202.7h-.9l.6-.9v1.4M193.7 201.9l-.1 .3 .8 .5a.44 .44 0 0 1-.4 .5 .44 .44 0 0 1-.5-.3l.2-.4 .7-.3-.3-.4zM196.8 200.4l1-.1v-.5l-1-.1v1.6M196.8 203.8l.9-.1 .1-.6-1-.2v1.7M197.3 200.4l.6 .9M197.3 203.8l.6 .8"/>
<path d="M199.4 203.5a.77 .77 0 0 1-.6 1.1l-.3-.2M210.7 216.2v1l-.8-.7h1.3M211 207.3h1.6M211 206.2l1.1 1.1M211.2 217.6v.9l-.6-.7a.38 .38 0 0 0-.7 0 .38 .38 0 0 0 .3 .6M211.2 209.6a.81 .81 0 0 1 1-.2 .81 .81 0 0 1 .4 1 .79 .79 0 0 1-1.1 .3 .79 .79 0 0 1-.3-1.1zM211.4 212.7a.61 .61 0 0 0-.4 .7 .61 .61 0 0 0 .6 .5 .67 .67 0 0 0 .9-.3 .67 .67 0 0 0-.2-.9M211.4 207.8a.61 .61 0 0 0-.4 .7 .61 .61 0 0 0 .6 .5 .67 .67 0 0 0 .9-.3 .67 .67 0 0 0-.2-.9M212.6 211.2v1h-1.6M212.6 206.2l-.9 .7M213.2 216.9l.1 .1M213.3 217h.2"/>
<path d="M214.2 209.6l.9 .6M214.2 208h1.7l-1.7 1.1h1.7M214.5 216.2v.9l-1-.8-.4 .2 .1 .4M214.5 217.6h-1.4l.3 .2M214.5 211.4l-.3 .4 .3 .7 .4-.2 .4-.8 .4-.1 .2 .4-.2 .7M214.7 206.3a.58 .58 0 0 0-.5 .7 .58 .58 0 0 0 .7 .5h.4a.59 .59 0 0 0 .6-.5 .59 .59 0 0 0-.4-.7M214.8 213.9h1.1M215.1 210.2l-.9 .7M215.1 210.2h.8M215.9 213l-1 .1-.1 .3 .3 .5M217.6 206.5h1.6l-1.6 1.1h1.6M217.6 206h1.6"/>
<path d="M217.6 204.9l1.1 1.1M217.7 211.5l.3-.1 .4 .4 .3-.4 .3 .1 .2 1h-1.6zM217.8 217h-1.3l.2 .3M217.8 216.2h-1.3l.2 .3M218.1 213.9h1.1M218.4 211.8v.7M218.7 208.4v.8M219.2 213h-.8a.38 .38 0 0 0-.2 .6l.2 .3M219.2 209.9v1h-1.6M219.2 208.2l-1.6 .6 1.6 .6M219.2 204.9l-.9 .8M258.6 200.4h.6"/>
<path d="M209.9 267.4h1.3M209.9 266.5l.8 .9M210.1 269.2a.64 .64 0 0 1 .9-.1 .64 .64 0 0 1 0 1 .64 .64 0 0 1-.9-.1l-.2-.3zM210.2 271.7a.53 .53 0 0 0-.3 .7 .53 .53 0 0 0 .8 .2 .48 .48 0 0 0 .5-.4 .48 .48 0 0 0-.3-.5M210.2 267.8a.53 .53 0 0 0-.3 .7 .53 .53 0 0 0 .8 .2 .48 .48 0 0 0 .5-.4 .48 .48 0 0 0-.3-.5M211.2 270.5v.8h-1.3M211.2 266.5l-.8 .6M213.1 269.2l.7 .5M213.1 268h1.4l-1.4 .9h1.4M213.4 270.6l-.3 .6 .3 .3 .2-.1M213.5 266.7a.48 .48 0 0 0-.4 .5 .48 .48 0 0 0 .6 .4h.3a.48 .48 0 0 0 .5-.4 .48 .48 0 0 0-.3-.5M213.6 272.6h.9"/>
<path d="M213.7 271.4l.2-.6 .4-.2 .2 .3-.2 .6M213.7 271.4h-.1M213.8 269.7l-.7 .6M213.8 269.7h.7M214.5 271.9h-.8v.5l.2 .2M216.5 266.8h1.3l-1.3 .9h1.3M216.5 266.4h1.3M216.5 265.6l.8 .8M216.6 270.7h.4l.1 .2 .1-.2h.4l.2 .8h-1.3zM216.9 272.6h.9M217.1 270.9v.6M217.3 268.3v.6"/>
<path d="M217.8 271.9h-.8l-.1 .4 .2 .3M217.8 269.5v.8h-1.3M217.8 268.1l-1.3 .5 1.3 .5M217.8 265.6l-.8 .5"/>
<circle cx="81.7" cy="27.8" r=".41"/>
<circle cx="81.7" cy="37.2" r=".39"/>
<circle cx="82.6" cy="85.6" r=".42"/>
<circle cx="219" cy="95.9" r=".41"/>
<circle cx="231.6" cy="96" r=".41"/>
<circle cx="199" cy="122" r=".51"/>
<circle cx="199" cy="131.2" r=".5"/>
<circle cx="198.9" cy="158.1" r=".53"/>
<circle cx="265.4" cy="142" r=".39"/>
<circle cx="198.9" cy="167.3" r=".53"/>
<circle cx="299.3" cy="169.6" r=".61"/>
<circle cx="198.9" cy="194.2" r=".53"/>
<circle cx="198.9" cy="203.5" r=".53"/>
</g>
<g fill="none" stroke="#000" stroke-width=".34">
<path d="M80.4 19h60.7l1.7 .8M80.4 15.7h60.7l1.7 .9M80.4 12.4h60.7l1.7 .9M142.8 17.3l1.7 .8h40.2v18.1M168.3 18.1v18.1M176.5 18.1v18.1M80.4 38.7h60.7l1.7 .8M80.4 35.4h60.7l1.7 .8M80.4 32.1h60.7l1.7 .9M80.4 28.8h60.7l1.7 .9M80.4 25.5h60.7l1.7 .9M80.4 22.2h60.7l1.7 .9"/>
<path d="M168.3 39.5v17.2M176.5 39.5v17.2M184.7 39.5v17.2h-40.2l-1.7-.8M80.4 42h60.7l1.7 .8M80.4 48.5h60.7l1.7 .9M80.4 45.3h60.7l1.7 .8M81.2 60.8h59.9l1.7 .9M81.2 64.1h59.9l1.7 .9M81.2 74h59.9l1.7 .8M81.2 77.3h61.6v-.8h96.9v22.1M81.2 67.4h59.9l1.7 .9M81.2 70.7h4.9"/>
<path d="M142.8 75.6l1.7 .9M233.1 76.5v22.1M236.4 76.5v22.1M81.2 83.9h59.9l1.7 .8M81.2 87.1h59.9l1.7 .9M81.2 90.4h59.9l1.7 .9M81.2 93.7h59.9l1.7 .9M81.2 97h59.9l1.7 .8M81.2 80.6h59.9l1.7 .8M142.8 87.9l1.7 .9h147v8.2h9M220 88.8v9.8M223.3 88.8v9.8"/>
<path d="M276.7 88.8v12.3M142.8 117.5l1.7 .9h50.9M177.3 115.1h18.1M177.3 111.8h18.1M177.3 108.5h18.1M177.3 105.2h18.1M195.4 101.9h-18.1v16.5M276.7 104.4v10.7h-14M300.5 100.3h-9v42.7h-28.8M142.8 130.6l1.7 .9h50.9M142.8 127.3l1.7 .9h50.9M142.8 124l1.7 .9h50.9"/>
<path d="M142.8 120.8l1.7 .8h50.9M195.4 138h-18.1v16.5M262.7 124.9h46M262.7 134.8h22.2v18h16.3l1.8 .9M303 139.7l1.7 .8h34.4v47.7h-8.2M318.6 124.9h7.4v15.6M142.8 156.9l1.7 .9h50.9M142.8 153.6l1.7 .9h50.9M177.3 151.2h18.1M177.3 147.9h18.1M177.3 144.6h18.1M177.3 141.4h18.1"/>
<path d="M303 153.6l1.7 .9h16.4M330.9 154.5h8.2M142.8 166.8l1.7 .8h50.9M142.8 163.5l1.7 .8h50.9M142.8 160.2l1.7 .8h50.9M178.1 177.5h17.3M195.4 174.2h-17.3v16.4M261.1 164.3h40.1l1.8 .9M261.1 177.5h40.1l1.8 .9M261.1 170.9h40.1l1.8 .9M303 170.9l1.7 .8h16.4M330.9 171.7h8.2"/>
<path d="M142.8 199.6l1.7 .9h50.9M142.8 196.3l1.7 .9h50.9M142.8 193l1.7 .9h50.9M142.8 189.8l1.7 .8h50.9M178.1 187.3h17.3M178.1 184.1h17.3M178.1 180.8h17.3M261.1 197.2h10.6M261.1 193.9h40.1l1.8 .9M271.7 193.9v6.6h-10.6M303 187.3l1.7 .9h16.4M142.8 202.9l1.7 .9h50.9"/>
<path d="M211.8 215.3v57.4l-.9 1.7M215.1 215.3v57.4l-.9 1.7M218.4 215.3v57.4l-.9 1.7"/>
</g>
<path d="M142.8 4.2v270.2h160.2v-138" fill="none" stroke="#00f" stroke-width=".85"/>
<g fill="none" stroke="#000096" stroke-width=".3">
<path d="M73.7 7.9l-.1 1.8-.2 .1-.4-.1-.2-.5M74.3 8.3l.5-.4v1.9M163.4 38.1a.74 .74 0 0 0-.5 .8 .74 .74 0 0 0 .8 .6 .83 .83 0 0 0 1-.2 .83 .83 0 0 0-.1-1.1l-.2-.1M164.9 36.2v1.3l-.9-1-.6-.2-.5 .4 .1 .5 .4 .2M171.1 37.3v-1l.8 .5a.66 .66 0 0 1 1-.4 .66 .66 0 0 1-.2 1.1M171.6 38.1a.74 .74 0 0 0-.5 .8 .74 .74 0 0 0 .8 .6 .83 .83 0 0 0 1-.2 .83 .83 0 0 0-.1-1.1l-.2-.1M179.8 38.1a.74 .74 0 0 0-.5 .9 .74 .74 0 0 0 .8 .6 .83 .83 0 0 0 1.1-.3 .83 .83 0 0 0-.2-1.1l-.2-.1M180.6 36.1v1.4l-1.3-.9h2M74.1 56.3l-.1 1.8-.3 .2-.3-.1-.2-.5M74.8 56.8l.4-.5h.4l.3 .4-.2 .7-1 .9h1.4M264.5 92.5v1.4a.68 .68 0 0 0 .7 .6 .68 .68 0 0 0 .7-.6v-1.4M266.4 92.8l.5-.3v1.9"/>
<path d="M306.6 92.5v1.5l-.2 .4h-.6l-.2-.6M307.4 92.5h1l-.6 .7a.66 .66 0 0 1 .5 1.1 .66 .66 0 0 1-1.1-.2M271.8 102.6a.72 .72 0 0 0-.5 .8 .72 .72 0 0 0 .8 .6h.4a.72 .72 0 0 0 .8-.6 .72 .72 0 0 0-.5-.8M273.3 101.5h-2l.4 .5M312 121.3l1.1-.1 .2-.4-.5-.4h-.8v2M312.2 127.5h-1l-.1 .9a.7 .7 0 0 1 1.1-.1 .7 .7 0 0 1-.1 1.1 .7 .7 0 0 1-1-.3M312.6 121.3l.7 1.1M313.2 127.5h1l-.6 .8a.66 .66 0 0 1 .5 1 .66 .66 0 0 1-1.1-.2M315.3 121.7h-1.4l.9-1.3v2M316.1 127.9a.61 .61 0 0 0-.5-.4 .61 .61 0 0 0-.6 .4v1.2M316.1 127.9l.1 .5a.85 .85 0 0 1-.7 1.1l-.5-.4M316.1 127.9l-1.1 1.2"/>
<path d="M324.4 157.1h1.3l-1 1.9M324.8 150.9l1.1-.1 .2-.3-.1-.3-.4-.3h-.8v2M325.4 150.9l.7 1M326.7 150.3l.5-.4v2M327.4 157.1h-.9l-.2 .8a.7 .7 0 0 1 1.1 0 .7 .7 0 0 1-.1 1 .7 .7 0 0 1-1-.2M324.4 168.1h1.1l.2-.3-.1-.4-1.2-.2v2M324.4 174.3h1.3l-1 2M325 168.1l.7 1.1M326.3 167.7l.4-.5 .6 .1 .2 .3-.1 .4-1.1 1.2h1.3M327.4 174.3h-.9l-.2 .9a.7 .7 0 0 1 1.1-.1 .7 .7 0 0 1-.1 1.1 .7 .7 0 0 1-1-.3M324.4 184.6l1.1-.1 .2-.3-.1-.4-1.2-.2v2M324.4 190.8h1.3l-1 1.9"/>
<path d="M325 184.6l.7 1M326.5 183.6h1l-.6 .8a.66 .66 0 0 1 .5 1.1 .66 .66 0 0 1-1.1-.2M327.4 190.8h-.9l-.2 .8a.7 .7 0 0 1 1.1 0 .7 .7 0 0 1-.1 1 .7 .7 0 0 1-1-.2"/>
</g>
<g fill="none" stroke="#000096" stroke-width=".34">
<path d="M67.2 10.8h13.2v39.4h-13.2zM73 12.4l1.6 1.6-1.6 1.7M73 12.4h7.4M73 15.7l1.6 1.6-1.6 1.7M73 15.7h7.4M73 19l1.6 1.6-1.6 1.6M73 19h7.4M74.6 10.8l-1.6 1.6M73 22.2l1.6 1.7-1.6 1.6M73 22.2h7.4M73 25.5l1.6 1.7-1.6 1.6M73 25.5h7.4"/>
<path d="M73 28.8l1.6 1.6-1.6 1.7M73 28.8h7.4M73 32.1l1.6 1.6-1.6 1.7M73 32.1h7.4M73 35.4l1.6 1.6-1.6 1.7M73 35.4h7.4M73 38.7l1.6 1.6-1.6 1.7M73 38.7h7.4M165.8 38.3h4.9M165.8 36.6a4.1 4.1 0 0 0 4.9 0M168.3 36.2v1.3M168.3 38.3v1.2"/>
<path d="M174 38.3h4.9M174 36.6a4.1 4.1 0 0 0 4.9 0M176.5 36.2v1.3M176.5 38.3v1.2M182.2 38.3h5M182.2 36.6a4.1 4.1 0 0 0 5 0M184.7 36.2v1.3M184.7 38.3v1.2M68 59.2h13.2v39.4h-13.2zM73 42l1.6 1.6-1.6 1.7M73 42h7.4M73 45.3l1.6 1.6-1.6 1.6"/>
<path d="M73 45.3h7.4M73 48.5l1.6 1.7M73 48.5h7.4M75.4 59.2l-1.6 1.6M73.8 60.8l1.6 1.7-1.6 1.6M73.8 60.8h7.4M73.8 64.1l1.6 1.7-1.6 1.6M73.8 64.1h7.4M73.8 67.4l1.6 1.6-1.6 1.7M73.8 67.4h7.4M73.8 70.7l1.6 1.6-1.6 1.7M73.8 70.7h7.4"/>
<path d="M73.8 74l1.6 1.6-1.6 1.7M73.8 74h7.4M73.8 77.3l1.6 1.6-1.6 1.7M73.8 77.3h7.4M73.8 80.6l1.6 1.6-1.6 1.7M73.8 80.6h7.4M73.8 83.9l1.6 1.6-1.6 1.6M73.8 83.9h7.4M73.8 87.1l1.6 1.7-1.6 1.6M73.8 87.1h7.4M73.8 90.4l1.6 1.7-1.6 1.6M73.8 90.4h7.4"/>
<path d="M73.8 93.7l1.6 1.6-1.6 1.7M73.8 93.7h7.4M73.8 97l1.6 1.6M73.8 97h7.4M193.7 95.3h70.7v121.6h-70.7zM300.5 95.3h13.1v6.6h-13.1zM300.5 97h7.4M306.2 95.3l1.7 1.7M307.9 97l-1.7 1.6 1.7 1.7M274.2 101.5a4.1 4.1 0 0 0 4.9 0M274.2 103.2h4.9M276.7 101.1v1.3"/>
<path d="M276.7 103.2v1.2M300.5 100.3h7.4M307.9 100.3l-1.7 1.6M308.7 124.9l.8-1.6 1.7 3.3 1.6-3.3 1.7 3.3 1.6-3.3 1.7 3.3 .8-1.7M321.1 154.5l.8-1.7 1.6 3.3 1.7-3.3 1.6 3.3 1.6-3.3 1.7 3.3 .8-1.6M321.1 171.7l.8-1.6 1.6 3.3 1.7-3.3 1.6 3.3 1.6-3.3 1.7 3.3 .8-1.7M321.1 188.2l.8-1.7 1.6 3.3 1.7-3.3 1.6 3.3 1.6-3.3 1.7 3.3 .8-1.6"/>
</g>
<g font-size="3.9">
<text x="72.6" y="10.4">J1</text>
<text x="165.5" y="39.7" transform="rotate(-90 165.5 39.7)">C2</text>
<text x="173.7" y="39.7" transform="rotate(-90 173.7 39.7)">C3</text>
<text x="181.9" y="39.7" transform="rotate(-90 181.9 39.7)">C4</text>
<text x="73" y="58.9">J2</text>
<text x="264.4" y="95">U1</text>
<text x="305.5" y="95">J3</text>
<text x="273.9" y="104.1" transform="rotate(-90 273.9 104.1)">C1</text>
<text x="311.8" y="123">R4</text>
<text x="310.9" y="130.1">530</text>
<text x="324.6" y="152.5">R1</text>
<text x="324.2" y="159.7">75</text>
<text x="324.2" y="169.8">R2</text>
<text x="324.2" y="176.9">75</text>
<text x="324.2" y="186.2">R3</text>
<text x="324.2" y="193.3">75</text>
</g>
<g font-size="3.2">
<text x="196.7" y="103.3">G0</text>
<text x="196.7" y="106.5">G1</text>
<text x="221.3" y="104.6" transform="rotate(-90 221.3 104.6)">GND</text>
<text x="224.6" y="104.6" transform="rotate(-90 224.6 104.6)">GND</text>
<text x="234.5" y="104.3" transform="rotate(-90 234.5 104.3)">Vaa</text>
<text x="237.8" y="104.3" transform="rotate(-90 237.8 104.3)">Vaa</text>
<text x="241.1" y="104.3" transform="rotate(-90 241.1 104.3)">Vaa</text>
<text x="196.7" y="109.8">G2</text>
<text x="196.7" y="113.1">G3</text>
<text x="196.7" y="116.4">G4</text>
<text x="196.7" y="119.7">G5</text>
<text x="254.9" y="116.4">COMP</text>
<text x="196.7" y="123">G6</text>
<text x="196.7" y="126.3">G7</text>
<text x="196.7" y="129.5">G8</text>
<text x="255.3" y="126.3">RSET</text>
<text x="196.7" y="132.8">G9</text>
<text x="252" y="136.1">nPSAVE</text>
<text x="196.7" y="139.4">B0</text>
<text x="196.7" y="142.7">B1</text>
<text x="196.7" y="146">B2</text>
<text x="196.7" y="149.3">B3</text>
<text x="255.3" y="144.3">VREF</text>
<text x="196.7" y="152.5">B4</text>
<text x="196.7" y="155.8">B5</text>
<text x="196.7" y="159.1">B6</text>
<text x="196.7" y="162.4">B7</text>
<text x="196.7" y="165.7">B8</text>
<text x="256.2" y="165.7">IOB</text>
<text x="196.7" y="169">B9</text>
<text x="256.1" y="172.3">IOG</text>
<text x="196.7" y="175.5">R0</text>
<text x="196.7" y="178.8">R1</text>
<text x="256.2" y="178.8">IOR</text>
<text x="196.7" y="182.1">R2</text>
<text x="196.7" y="185.4">R3</text>
<text x="196.7" y="188.7">R4</text>
<text x="196.7" y="192">R5</text>
<text x="196.7" y="195.3">R6</text>
<text x="254.5" y="195.3">/IOR</text>
<text x="196.7" y="198.5">R7</text>
<text x="196.7" y="201.8">R8</text>
<text x="254.5" y="198.5">/IOG</text>
<text x="254.5" y="201.8">/IOB</text>
<text x="196.7" y="205.1">R9</text>
<text x="213.1" y="214" transform="rotate(-90 213.1 214)">CLOCK</text>
<text x="216.4" y="214" transform="rotate(-90 216.4 214)">nSYNC</text>
<text x="219.7" y="214" transform="rotate(-90 219.7 214)">nBLANK</text>
</g>
<g font-size="2.6">
<text x="81.2" y="12.2">1</text>
<text x="81.2" y="15.5">2</text>
<text x="81.2" y="18.8">3</text>
<text x="81.2" y="22.1">4</text>
<text x="81.2" y="25.3">5</text>
<text x="81.2" y="28.6">6</text>
<text x="81.2" y="31.9">7</text>
<text x="81.2" y="35.2">8</text>
<text x="168.1" y="35.3" transform="rotate(-90 168.1 35.3)">2</text>
<text x="176.3" y="35.3" transform="rotate(-90 176.3 35.3)">2</text>
<text x="184.5" y="35.3" transform="rotate(-90 184.5 35.3)">2</text>
<text x="81.2" y="38.5">9</text>
<text x="81.2" y="41.8">10</text>
<text x="168.1" y="40.9" transform="rotate(-90 168.1 40.9)">1</text>
<text x="176.3" y="40.9" transform="rotate(-90 176.3 40.9)">1</text>
<text x="184.5" y="40.9" transform="rotate(-90 184.5 40.9)">1</text>
<text x="81.2" y="45">11</text>
<text x="81.2" y="48.3">12</text>
<text x="82.1" y="60.7">1</text>
<text x="82.1" y="63.9">2</text>
<text x="82.1" y="67.2">3</text>
<text x="82.1" y="70.5">4</text>
<text x="82.1" y="73.8">5</text>
<text x="82.1" y="77.1">6</text>
<text x="82.1" y="80.4">7</text>
<text x="82.1" y="83.7">8</text>
<text x="82.1" y="86.9">9</text>
<text x="82.1" y="90.2">10</text>
<text x="82.1" y="93.5">11</text>
<text x="82.1" y="96.8">12</text>
<text x="194" y="101.7">1</text>
<text x="219.8" y="97.8" transform="rotate(-90 219.8 97.8)">26</text>
<text x="223.1" y="97.8" transform="rotate(-90 223.1 97.8)">25</text>
<text x="233" y="97.8" transform="rotate(-90 233 97.8)">29</text>
<text x="236.2" y="97.8" transform="rotate(-90 236.2 97.8)">30</text>
<text x="239.5" y="97.8" transform="rotate(-90 239.5 97.8)">13</text>
<text x="276.5" y="100.2" transform="rotate(-90 276.5 100.2)">2</text>
<text x="298.6" y="96.8">2</text>
<text x="299.1" y="100.1">1</text>
<text x="193.4" y="105">2</text>
<text x="276.5" y="105.7" transform="rotate(-90 276.5 105.7)">1</text>
<text x="193.4" y="111.6">4</text>
<text x="193.4" y="108.3">3</text>
<text x="193.4" y="114.9">5</text>
<text x="193.5" y="118.2">6</text>
<text x="263.6" y="114.9">35</text>
<text x="193.4" y="121.4">7</text>
<text x="193.4" y="124.7">8</text>
<text x="263.6" y="124.7">37</text>
<text x="307.3" y="124.7">1</text>
<text x="319.4" y="124.7">2</text>
<text x="192.7" y="131.3">10</text>
<text x="193.5" y="128">9</text>
<text x="192.6" y="137.9">14</text>
<text x="263.6" y="134.6">38</text>
<text x="192.7" y="141.2">15</text>
<text x="263.6" y="142.8">36</text>
<text x="192.7" y="147.7">17</text>
<text x="192.7" y="144.4">16</text>
<text x="192.7" y="151">18</text>
<text x="192.7" y="154.3">19</text>
<text x="319.7" y="154.3">1</text>
<text x="331.8" y="154.3">2</text>
<text x="192.1" y="157.6">20</text>
<text x="192.7" y="160.9">21</text>
<text x="192.1" y="164.1">22</text>
<text x="192.1" y="167.4">23</text>
<text x="261.9" y="164.1">28</text>
<text x="261.9" y="170.7">32</text>
<text x="319.7" y="171.5">1</text>
<text x="331.8" y="171.5">2</text>
<text x="192.1" y="177.3">40</text>
<text x="192.2" y="174">39</text>
<text x="261.9" y="177.3">34</text>
<text x="192.1" y="183.9">42</text>
<text x="192.6" y="180.6">41</text>
<text x="192" y="190.4">44</text>
<text x="192.1" y="187.1">43</text>
<text x="319.7" y="188">1</text>
<text x="331.8" y="188">2</text>
<text x="192.1" y="193.7">45</text>
<text x="192.1" y="197">46</text>
<text x="261.9" y="197">31</text>
<text x="261.9" y="193.7">33</text>
<text x="192.1" y="200.3">47</text>
<text x="192.1" y="203.6">48</text>
<text x="261.9" y="200.3">27</text>
<text x="211.6" y="218.6" transform="rotate(-90 211.6 218.6)">24</text>
<text x="214.9" y="217.9" transform="rotate(-90 214.9 217.9)">12</text>
<text x="218.2" y="217.4" transform="rotate(-90 218.2 217.4)">11</text>
</g>
</svg>
